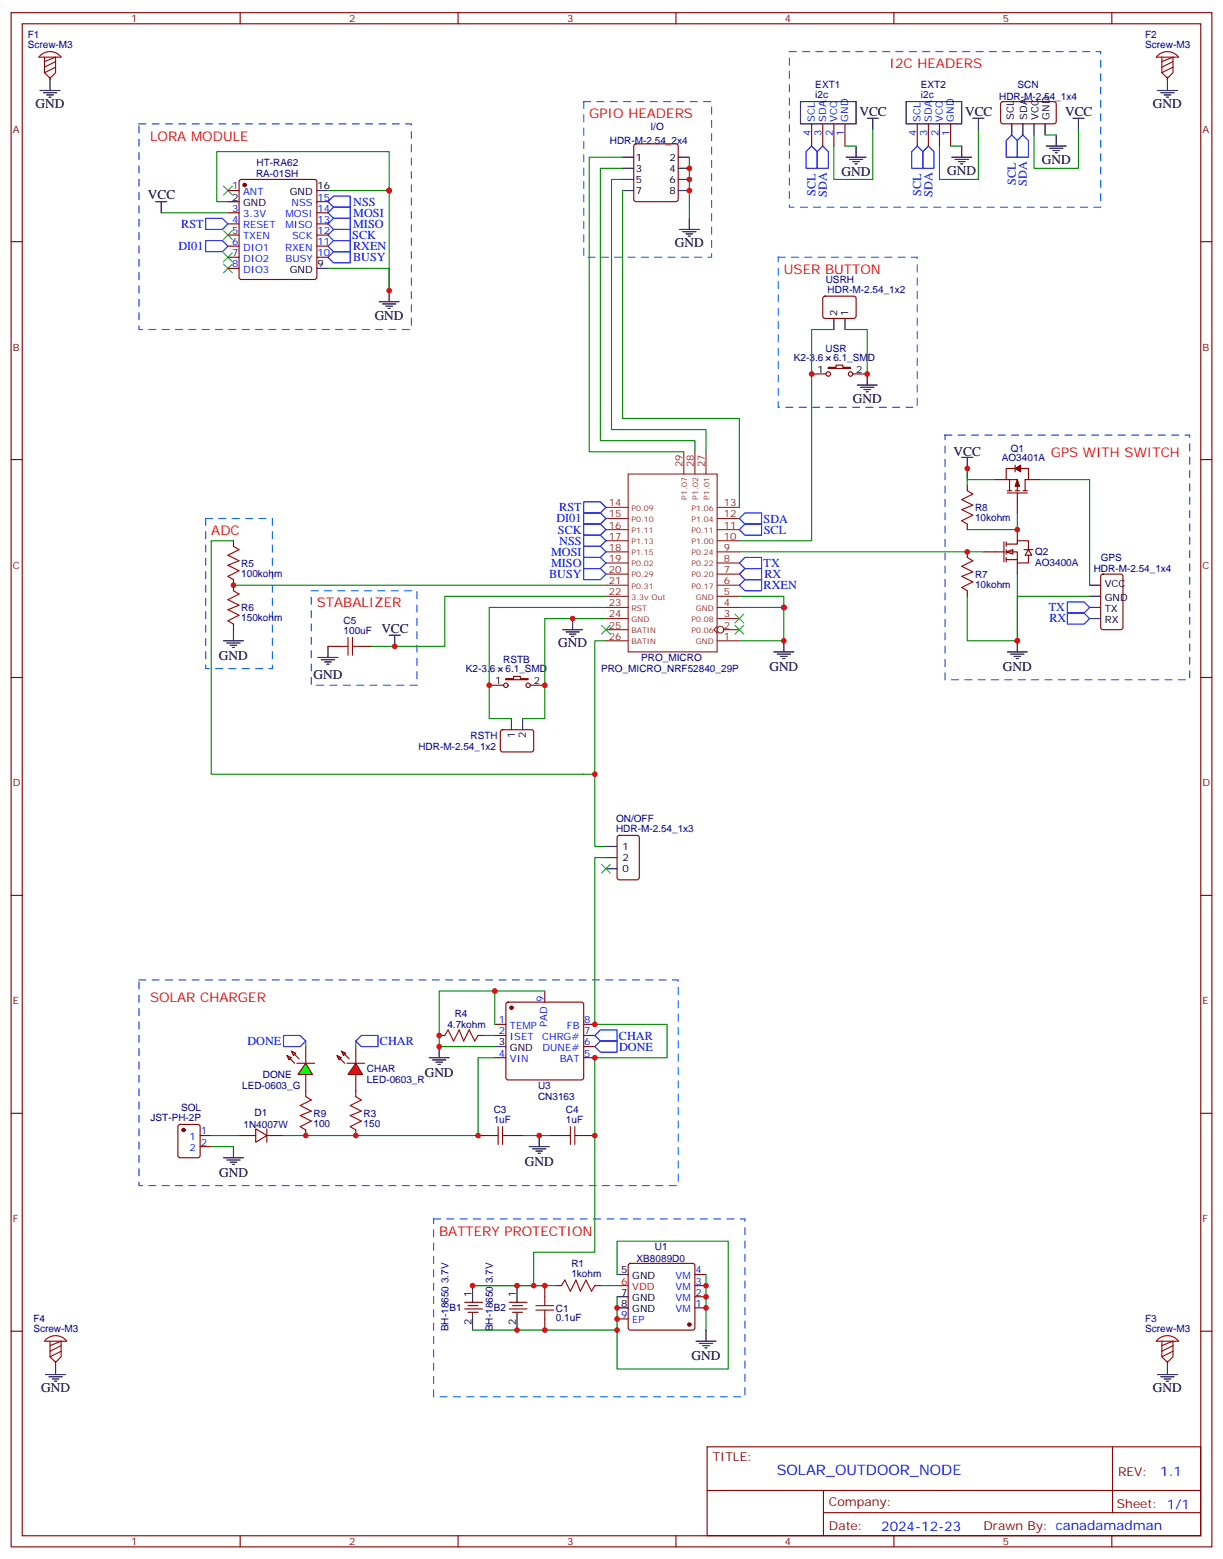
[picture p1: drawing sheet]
<svg xmlns="http://www.w3.org/2000/svg" width="388mm" height="495mm" viewBox="0 0 388 495" stroke-linecap="round" stroke-linejoin="round" font-family="sans-serif">
<g fill="none" stroke="#870000" stroke-width=".35">
<path d="M3.5 4h381v486.9h-381zM7.1 7.5h373.9v479.8h-373.9zM76.2 4v3.5M145.3 4v3.5M214.5 4v3.5M283.6 4v3.5M352.8 4v3.5M15.9 24.5v.7M317.7 32.5l.5-.3 16.5 .1 .4 .6v6l-.7 .4-16.5-.1-.4-.6v-5.7zM370.4 24.5v.7M76.1 57.1l.5-.2h23.2l.5 .2 .2 .5v30.4l-.2 .5-.5 .2h-23.2l-.5-.2-.3-.5v-30.4zM3.5 76.7h3.6"/>
<path d="M72.3 60.5h3.5M72.3 67.5h3.5M72.3 71h3.5M72.3 74.6h3.5M72.3 78.1h3.5M100.5 67.5h3.6M100.5 71h3.6M100.5 74.6h3.6M100.5 78.1h3.6M100.5 64h3.6M381 76.7h3.5M72.3 81.6h3.5"/>
<path d="M72.3 85.2h3.5M100.5 81.6h3.6M3.5 145.8h3.6M381 145.8h3.5M349.5 182.4l.5-.2h5.6l.7 .4v16.5l-.5 .7h-5.8l-.7-.4-.1-16.5zM3.5 215h3.6M155.2 217.5h4.6M160.5 215.3h2.5v-.7h2.1v.7h2.5v.4h-7.1zM168.3 217.5h4.6M381 215h3.5M159 231.8l.5-.2h9.4l.4 .7v5.9l-.7 .4h-9.4l-.5-.7v-5.6zM3.5 284.1h3.6"/>
<path d="M381 284.1h3.5M160.7 318.2l.5-.2h23.3l.5 .2 .2 .5v23.3l-.2 .5-.5 .2h-23.3l-.5-.2-.2-.5v-23.3zM172.9 314.5v3.5M97 332.1v5.3M157 325h3.5M157 328.6h3.5M157 335.6h3.5M185.2 325h3.5M185.2 328.6h3.5M185.2 335.6h3.5M185.2 332.1h3.5M3.5 353.3h3.6"/>
<path d="M97 340.9v5.3M381 353.3h3.5M147.5 415.4h5.6M147.5 413.2h5.6M148.5 416.4h3.2M148.5 414.3h3.2M161.6 415.4h5.6M161.6 413.2h5.6M162.6 416.4h3.2M162.6 414.3h3.2M195.8 418.5h3.5M199.6 401.1l.4-.2h19.8l.5 .2 .2 .5v19.8l-.2 .5-.5 .2h-19.8l-.5-.3-.2-.4v-19.8z"/>
<path d="M220.5 415h3.5M220.5 411.5h3.5M220.5 408h3.5M220.5 404.4h3.5M3.5 422.4h3.6M17.6 431.9v.7M370.4 431.9v.7M381 422.4h3.5M224.4 459.1h156.6v28.2h-156.6zM353 459.1v20.9M224.4 473h156.5M261.3 473v14.1"/>
<path d="M76.2 487.3v3.6M145.3 487.3v3.6M214.5 487.3v3.6M261.3 480h119.6M283.6 487.3v3.6M352.8 487.3v3.6"/>
<circle cx="160.5" cy="217.5" r=".71"/>
<circle cx="167.6" cy="217.5" r=".71"/>
</g>
<g fill="none" stroke="#8c2424" stroke-width=".35">
<path d="M199.3 150.4h28.2v56.5h-28.2zM217 143.4v7M220.5 143.4v7M224 143.4v7M192.3 175.1h7M192.3 171.6h7M192.3 168.1h7M192.3 178.6h7M192.3 161h7M192.3 164.5h7M227.5 175.1h7.1M227.5 171.6h7.1"/>
<path d="M227.5 168.1h7.1M227.5 178.6h7.1M227.5 161h7.1M227.5 164.5h7.1M192.3 199.8h7M192.3 196.3h7M192.3 192.8h7M192.3 189.2h7M192.3 185.7h7M192.3 182.2h7M227.5 198.8l-1 1 1 1.1M227.5 196.3h7.1"/>
<path d="M227.5 192.8h7.1M227.5 189.2h7.1M227.5 185.7h7.1M227.5 182.2h7.1M229.7 199.8h4.9M192.3 203.3h7M227.5 203.3h7.1"/>
<circle cx="228.6" cy="199.8" r="1.06"/>
</g>
<g fill="none" stroke="#00f" stroke-width=".35">
<path d="M65.3 76.3h5.3l1.7 1.8-1.7 1.8h-5.3zM65.3 69.3h5.3l1.7 1.7-1.7 1.8h-5.3zM104.1 64l1.7-1.8h5.3v3.6h-5.3zM104.1 67.5l1.7-1.7h5.3v3.5h-5.3zM104.1 71l1.7-1.7h5.3v3.5h-5.3zM105.8 72.8h5.3v3.5h-5.3l-1.7-1.7zM105.8 76.3h5.3v3.6h-5.3l-1.7-1.8zM105.8 79.9h5.3v3.5h-5.3l-1.7-1.8zM185.2 159.2h5.3l1.8 1.8-1.8 1.8h-5.3zM185.2 162.8h5.3l1.8 1.7-1.8 1.8h-5.3zM185.2 166.3h5.3l1.8 1.8-1.8 1.7h-5.3zM185.2 169.8h5.3l1.8 1.8-1.8 1.8h-5.3z"/>
<path d="M185.2 173.4h5.3l1.8 1.7-1.8 1.8h-5.3zM185.2 176.9h5.3l1.8 1.7-1.8 1.8h-5.3zM185.2 180.4h5.3l1.8 1.8-1.8 1.7h-5.3zM234.6 185.7l1.8-1.8h5.3v3.6h-5.3z"/>
</g>
<g fill="none" stroke="#3c3" stroke-width=".35">
<path d="M70.9 59.1l2.8 2.8M73.7 59.1l-2.8 2.8M70.9 73.2l2.8 2.8M73.7 73.2l-2.8 2.8M70.9 83.7l2.8 2.9M70.9 80.2l2.8 2.8M73.7 83.7l-2.8 2.9M73.7 80.2l-2.8 2.8M190.9 198.4l2.8 2.8M193.7 198.4l-2.8 2.8M233.2 194.9l2.8 2.8M233.2 198.4l2.8 2.8"/>
<path d="M236 194.9l-2.8 2.8M236 198.4l-2.8 2.8"/>
</g>
<g fill="none" stroke="#000" stroke-width=".35">
<path d="M321 39.3v3.5M324.6 39.3v3.5M328.1 39.3v3.5M331.6 39.3v3.5M268.5 49.9h6.3M269.5 50.6h4.3M270.6 51.3h2.1M271.3 52h.7M271.6 46.4v3.5M72.3 64h3.5M100.5 60.5h3.6M100.5 85.2h3.6"/>
<path d="M345.7 185.7h3.5M345.7 189.2h3.5M345.7 192.8h3.5M345.7 196.3h3.5M245.5 206.9h6.4M246.6 207.6h4.2M247.6 208.3h2.2M248.4 209h.7M248.7 203.3v3.6M162.3 228v3.6M165.8 228v3.6M157 332.1h3.5"/>
<path d="M149.9 408v5.2M149.9 416.8v5.3M164 408v5.2M164 416.8v5.3M195.8 404.4h3.5M195.8 411.5h3.5M195.8 415h3.5"/>
</g>
<g fill="#870000" stroke="#870000" stroke-width=".35">
<circle cx="77.6" cy="58.7" r=".53"/>
<circle cx="218.7" cy="420.3" r=".53"/>
<circle cx="162.3" cy="319.8" r=".53"/>
</g>
<g fill="none" stroke="#a10000" stroke-width=".35">
<path d="M12.8 17.7a4.4 4.4 0 0 1 6.6 .4h-7.1zM14.1 18.1v5l1.8 1.7 1.7-1.7v-5l-3.5 1.4M17.6 19.5l-3.5 1.8M367.3 17.7a4.4 4.4 0 0 1 6.6 .4h-7zM368.7 18.1v5l1.7 1.7 1.8-1.7v-5l-3.5 1.4M372.2 19.5l-3.5 1.8M17.6 21.3l-3.5 1.8M372.2 21.3l-3.5 1.8M14.5 425.1a4.4 4.4 0 0 1 6.7 .5h-7.1zM15.9 425.6v4.9l1.7 1.8 1.8-1.8v-4.9l-3.5 1.4M19.4 428.8l-3.5 1.7M19.4 427l-3.5 1.8"/>
<path d="M367.3 425.1a4.4 4.4 0 0 1 6.6 .5h-7zM368.7 425.6v4.9l1.7 1.8 1.8-1.8v-4.9l-3.5 1.4M372.2 428.8l-3.5 1.7M372.2 427l-3.5 1.8"/>
</g>
<path d="M195.8 408h3.5" fill="none" stroke="#f00" stroke-width=".35"/>
<path d="M224 404.4v17.7" fill="none" stroke="#008700" stroke-width=".35"/>
<g fill="#0f0" stroke="#870000" stroke-width=".35">
<path d="M92.4 333.5l1.4 .7-.7 .7z"/>
<path d="M91 334.9l1.4 .7-.7 .7z"/>
</g>
<g fill="#870000" stroke="#870000" stroke-width=".35">
<path d="M93.5 334.6l1.4 1.4z"/>
<path d="M92.1 336l1.4 1.4z"/>
</g>
<path d="M94.2 337.4h5.6z" fill="#f00" stroke="#870000" stroke-width=".35"/>
<path d="M97 337.4l2.1 3.5h-4.6z" fill="#0f0" stroke="#870000" stroke-width=".35"/>
<g fill="#f00" stroke="#870000" stroke-width=".35">
<path d="M112.9 337.4l2.1 3.5h-4.6z"/>
<path d="M110.1 337.4h5.6z"/>
</g>
<g fill="#870000" stroke="#870000" stroke-width=".35">
<path d="M107.9 336l1.5 1.4z"/>
<path d="M109.4 334.6l1.4 1.4z"/>
</g>
<g fill="#f00" stroke="#870000" stroke-width=".35">
<path d="M106.9 334.9l1.4 .7-.7 .7z"/>
<path d="M108.3 333.5l1.4 .7-.7 .7z"/>
</g>
<g fill="none" stroke="#870000" stroke-width=".35">
<path d="M257.5 39.3v7.1M261.1 39.3v7.1M264.6 39.3v7.1M268.1 39.3v7.1M291 39.3v7.1M294.6 39.3v7.1M298.1 39.3v7.1M301.6 39.3v7.1M315.7 152.2h3.6M319.3 152.2h3.5v3.5M319.6 156.4h6.4M319.6 155.7h1.4"/>
<path d="M320.3 152.2v3.5M322.1 148.7h-2.8v3.5M322.1 147.6v2.1M322.1 155.7h1.4M322.8 156.4v6.4M323.8 148.7h2.5v3.5h-1v3.5M324.6 155.7h1.4M326.3 152.2h3.5M112.9 332.1v5.3M56.7 357l.4-.2h5.7l.6 .4 .1 9.5-.5 .6-5.9 .1-.6-.5-.1-9.4zM112.9 340.9v5.3M63.5 360.3h3.5"/>
<path d="M63.5 363.9h3.5"/>
</g>
<g fill="none" stroke="#000" stroke-width=".35">
<path d="M254 32.2h17.6v7.1h-17.6zM287.5 32.2h17.7v7.1h-17.7zM49.4 64h3.5M51.2 64v3.5M215.5 72.8h6.4M216.6 73.5h4.2M217.7 74.2h2.1M218.4 74.9h.7M218.7 69.3v3.5M120.3 95.7h6.3M121.4 96.4h4.2M122.4 97.2h2.1"/>
<path d="M123.1 97.9h.7M123.5 92.2v3.5M305.2 145.1h3.5M306.9 145.1v3.6M74.1 199.8v3.5M70.9 203.3h6.4M72 204h4.2M73 204.8h2.1M73.7 205.5h.7M100.9 208.6h6.3M102 209.3h4.2M103 210h2.1"/>
<path d="M103.7 210.7h.7M104.1 205.1v3.5M123.5 201.6h3.5M125.2 201.6v3.5M319.6 206.9h6.4M320.7 207.6h4.2M321.7 208.3h2.1M322.4 209h.7M322.8 203.3v3.6M136.2 335.6h6.3M137.2 336.3h4.3M138.3 337h2.1"/>
<path d="M139 337.7h.7M139.3 332.1v3.5M70.9 367.4h6.4M72 368.1h4.2M73 368.8h2.1M73.7 369.5h.7M74.1 363.9v3.5M167.9 363.9h6.4M169 364.6h4.2M170 365.3h2.2M170.7 366h.7M171.1 360.3v3.6"/>
<path d="M220.8 425.6h6.4M221.9 426.3h4.2M223 427h2.1M223.7 427.7h.7M224 422.1v3.5"/>
</g>
<g fill="#870000" stroke="#870000" stroke-width=".35">
<path d="M322.8 152.2l.7 2.1h-1.4z"/>
<path d="M322.1 148.7l1.7-1.1v2.1z"/>
<circle cx="58.2" cy="358.6" r=".53"/>
</g>
<g fill="none" stroke="#008700" stroke-width=".35">
<path d="M51.2 67.5h21.1M72.3 64h-3.5v-15.9h54.7v44.1v-7h-19.4M104.1 60.5h19.4M315.7 152.2h-8.8v-3.5v5.3M329.8 152.2h15.9v33.5M74.1 171.6h-7.1v74.1h118.2M234.6 175.1h77.6M322.8 162.8v5.3h-15.9M74.1 185.7h118.2M192.3 196.3h-19.4v31.7h-7.1M192.3 192.8h-37.1v35.2h7.1M234.6 189.2h14.1v14.1h-14.1"/>
<path d="M234.6 192.8h14.1M322.8 182.2v21.1h-15.9v-14.1M345.7 189.2h-22.9v14.1M157 314.5h-17.7v17.6M153.5 328.6h3.5M67 363.9h7.1M149.9 408h26.5M190.5 408h5.3M195.8 418.5v3.6h-45.9"/>
</g>
<path d="M44.1 39.3h86.4v65.3h-86.4zM185.2 32.2h40.6v49.4h-40.6zM299.9 138.1h77.6v77.6h-77.6zM65.3 164.5h21.1v47.7h-21.1zM98.8 187.5h33.5v30h-33.5zM44.1 310.9h171.1v65.3h-171.1zM137.6 386.8h98.8v56.4h-98.8z" fill="none" stroke="#06f" stroke-width=".35" stroke-dasharray="2.1 2.1"/>
<g fill="#fff" stroke="#870000" stroke-width=".35">
<path d="M319.3 175.1l2.1-.7v1.4z"/>
<path d="M326.3 174.4l1.1 1.8h-2.1z"/>
</g>
<g fill="none" stroke="#870000" stroke-width=".35">
<path d="M201.3 45.9l.5-.3h12.7l.5 .3 .2 .5v16.9l-.2 .5-.5 .2h-12.7l-.5-.2-.2-.5v-16.9zM261.3 94.2l.5-.2h9.4l.4 .7v5.9l-.7 .4h-9.4l-.4-.7v-5.6zM257.5 118.7h4.6M262.8 116.6h2.5v-.7h2.1v.7h2.5v.3h-7.1zM270.6 118.7h4.6M306.9 154v1.7M74.1 171.6v1.8M306.9 166.3v1.8M306.9 175.1v1.8M312.2 175.1h6.4M318.6 171.9v6.4M319.3 172.6h3.5v-1h3.5v2.8"/>
<path d="M319.3 175.1h3.5v3.5h3.5v-2.4M319.3 177.6h3.5M319.3 171.9v1.5M319.3 174.4v1.4M319.3 176.9v1.4M322.8 168.1v3.5M322.8 178.6v3.6M324.9 174.4h2.8M74.1 183.9v3.6M74.1 198v1.8M306.9 187.5v1.7M104.1 205.1h3.5"/>
<path d="M114.7 205.1h3.5M196 265.3l.5-.2h5.6l.7 .4v13l-.4 .6-5.9 .1-.7-.5v-12.9zM139.3 328.6h1.8M151.7 328.6h1.8M81.1 358.2l3.6 2.1-3.6 2.1zM84.7 358.2v4.2M97 346.2v1.8M97 358.6v1.7M112.9 346.2v1.8M112.9 358.6v1.7M75.8 360.3h5.3M84.7 360.3h5.3"/>
<path d="M151.7 360.3h3.5M162.3 360.3h3.5M174.6 360.3h3.6M185.2 360.3h3.5M172.9 408v3.5M172.9 418.5v3.6M176.4 408h1.8M188.7 408h1.8"/>
<circle cx="262.8" cy="118.7" r=".71"/>
<circle cx="269.9" cy="118.7" r=".71"/>
</g>
<g fill="none" stroke="#008700" stroke-width=".35">
<path d="M197.6 49.9h-10.6v93.5h30M197.6 53.4h-7.1v86.4h30v3.6M197.6 56.9h-3.6v79.4h30v7.1M218.7 49.9v19.4M268.1 46.4h3.5M276.9 41.1v15.8h-12.3v-10.5M301.6 46.4h3.6M310.4 41.1v15.8h-12.3v-10.5M331.6 42.8h3.5M342.2 41.1v12.3h-14.1v-10.6M197.6 60.5v72.3h37v28.2M264.6 104.6h-7.1v67h-22.9"/>
<path d="M268.1 104.6h7.1v14.1M192.3 189.2h-51.2v15.9h-22.9M192.3 203.3h-3.6v65.3h3.6M185.2 245.7h3.5M192.3 272.1h-3.6v52.9h23v10.6h-23v61.8h-19.4v10.6M172.9 314.5h-15.9v10.5M97 330.3v1.8M112.9 330.3v1.8M139.3 332.1h17.7M157 335.6h-5.3v24.7h-61.7M67 360.3h8.8M165.8 360.3h8.8"/>
<path d="M195.8 411.5v7M195.8 404.4v-10.6h35.3v40.6h-35.3v-12.3"/>
</g>
<g fill="none" stroke="#a10000" stroke-width=".35">
<path d="M306.9 155.7l1.8 1.1-3.5 1.7 3.5 1.8-3.5 1.4 3.5 1.8-3.5 1.7 1.7 1.1M74.1 173.4l1.7 1-3.5 1.8 3.5 1.7-3.5 1.5 3.5 1.7-3.5 1.8 1.8 1M306.9 176.9l1.8 1-3.5 1.8 3.5 1.8-3.5 1.4 3.5 1.7-3.5 1.8 1.7 1.1M74.1 187.5l1.7 1-3.5 1.8 3.5 1.8-3.5 1.4 3.5 1.7-3.5 1.8 1.8 1M107.6 205.1h2.8M110.4 202.3v5.6M111.8 205.1h2.9M111.8 202.3v5.6M141.1 328.6l1.1-1.8 1.7 3.5 1.8-3.5 1.4 3.5 1.8-3.5 1.7 3.5 1.1-1.7M97 348l1.8 1-3.6 1.8 3.6 1.8-3.6 1.4 3.6 1.7-3.6 1.8 1.8 1.1M112.9 348l1.8 1-3.6 1.8 3.6 1.8-3.6 1.4 3.6 1.7-3.6 1.8 1.8 1.1M158 357.5v5.6"/>
<path d="M159.5 357.5v5.6M181 357.5v5.6M182.4 357.5v5.6M155.2 360.3h2.8M159.5 360.3h2.8M178.2 360.3h2.8M182.4 360.3h2.8M170 415.7h5.7M170 414.3h5.7M172.9 411.5v2.8M172.9 415.7v2.8M178.2 408l1-1.8 1.8 3.5 1.7-3.5 1.4 3.5 1.8-3.5 1.8 3.5 1-1.7"/>
</g>
<g fill="none" stroke="#000" stroke-width=".35">
<path d="M12.7 28.7h6.3M13.8 29.4h4.2M14.8 30.1h2.1M15.5 30.8h.7M15.9 25.2v3.5M275.2 37.5h3.5M276.9 37.5v3.6M308.7 37.5h3.5M310.4 37.5v3.6M340.4 37.5h3.6M342.2 37.5v3.6M367.2 28.7h6.4"/>
<path d="M368.3 29.4h4.2M369.4 30.1h2.1M370.1 30.8h.7M370.4 25.2v3.5M197.6 49.9h3.5M197.6 53.4h3.5M197.6 56.9h3.5M215.2 49.9h3.5M215.2 53.4h3.5M215.2 56.9h3.5M302 49.9h6.3M303 50.6h4.3"/>
<path d="M304.1 51.3h2.1M304.8 52h.7M305.2 46.4v3.5M332 46.4h6.3M333 47.1h4.3M334.1 47.8h2.1M334.8 48.5h.7M335.1 42.8v3.6M197.6 60.5h3.5M215.2 60.5h3.5M264.6 101v3.6M268.1 101v3.6"/>
<path d="M275.2 118.7v3.5M272 122.2h6.3M273 122.9h4.3M274.1 123.6h2.1M274.8 124.3h.7M178.5 199.8h6.4M181.7 196.3v3.5M179.6 200.5h4.2M180.6 201.2h2.1M181.3 201.9h.7M192.3 275.7h3.5M192.3 268.6h3.5"/>
<path d="M192.3 272.1h3.5M14.5 436.2h6.3M15.5 436.9h4.3M16.6 437.6h2.1M17.3 438.3h.7M17.6 432.6v3.6M367.2 436.2h6.4M368.3 436.9h4.2M369.4 437.6h2.1M370.1 438.3h.7M370.4 432.6v3.6"/>
</g>
<g fill="none" stroke="#00f" stroke-width=".35">
<path d="M255.8 48.1l1.7-1.7 1.8 1.7v5.3h-3.5zM259.3 48.1l1.8-1.7 1.7 1.7v5.3h-3.5zM291 46.4l1.8 1.7v5.3h-3.5v-5.3zM294.6 46.4l1.7 1.7v5.3h-3.5v-5.3zM319.3 44.6l1.7-1.8 1.8 1.8v5.3h-3.5zM322.8 44.6l1.8-1.8 1.7 1.8v5.3h-3.5zM234.6 178.6l1.8-1.7h5.3v3.5h-5.3zM234.6 164.5l1.8-1.7h5.3v3.5h-5.3zM236.4 166.3h5.3v3.5h-5.3l-1.8-1.7zM234.6 182.2l1.8-1.8h5.3v3.5h-5.3zM338.7 191h5.3l1.7 1.8-1.7 1.7h-5.3zM338.7 194.5h5.3l1.7 1.8-1.7 1.7h-5.3z"/>
<path d="M90 328.6h5.2l1.8 1.7-1.8 1.8h-5.2zM112.9 330.3l1.8-1.7h5.2v3.5h-5.2zM188.7 328.6l1.8-1.8h5.3v3.5h-5.3zM188.7 332.1l1.8-1.8h5.3v3.6h-5.3z"/>
</g>
<path d="M250.5 16.4h98.7v49.4h-98.7zM246.9 81.6h44.1v47.7h-44.1z" fill="none" stroke="#06f" stroke-width=".35" stroke-dasharray="2.1 2.1"/>
<path d="M190.9 274.2l2.8 2.9M193.7 274.2l-2.8 2.9" fill="none" stroke="#3c3" stroke-width=".35"/>
<g fill="#c00">
<circle cx="224" cy="408" r=".88"/>
<circle cx="224" cy="411.5" r=".88"/>
<circle cx="224" cy="415" r=".88"/>
<circle cx="155.2" cy="217.5" r=".88"/>
<circle cx="172.9" cy="217.5" r=".88"/>
<circle cx="123.5" cy="60.5" r=".88"/>
<circle cx="123.5" cy="92.2" r=".88"/>
<circle cx="248.7" cy="203.3" r=".88"/>
<circle cx="248.7" cy="192.8" r=".88"/>
<circle cx="306.9" cy="148.7" r=".88"/>
<circle cx="322.8" cy="203.3" r=".88"/>
<circle cx="74.1" cy="185.7" r=".88"/>
<circle cx="306.9" cy="175.1" r=".88"/>
<circle cx="172.9" cy="408" r=".88"/>
<circle cx="164" cy="422.1" r=".88"/>
<circle cx="164" cy="408" r=".88"/>
<circle cx="149.9" cy="408" r=".88"/>
<circle cx="188.7" cy="245.7" r=".88"/>
<circle cx="188.7" cy="325" r=".88"/>
<circle cx="188.7" cy="335.6" r=".88"/>
<circle cx="169.3" cy="408" r=".88"/>
<circle cx="188.7" cy="360.3" r=".88"/>
<circle cx="125.2" cy="205.1" r=".88"/>
<circle cx="322.8" cy="168.1" r=".88"/>
<circle cx="275.2" cy="118.7" r=".88"/>
<circle cx="218.7" cy="53.4" r=".88"/>
<circle cx="218.7" cy="56.9" r=".88"/>
<circle cx="218.7" cy="60.5" r=".88"/>
<circle cx="171.1" cy="360.3" r=".88"/>
<circle cx="97" cy="360.3" r=".88"/>
<circle cx="151.7" cy="360.3" r=".88"/>
<circle cx="157" cy="314.5" r=".88"/>
<circle cx="181.7" cy="196.3" r=".88"/>
<circle cx="112.9" cy="360.3" r=".88"/>
<circle cx="139.3" cy="332.1" r=".88"/>
<circle cx="139.3" cy="328.6" r=".88"/>
<circle cx="257.5" cy="118.7" r=".88"/>
<circle cx="195.8" cy="415" r=".88"/>
<circle cx="195.8" cy="418.5" r=".88"/>
<circle cx="172.9" cy="422.1" r=".88"/>
<circle cx="195.8" cy="422.1" r=".88"/>
</g>
<text font-size="4.6" fill="#00f" x="246.5" y="468.1">SOLAR_OUTDOOR_NODE</text>
<g font-size="4.2" fill="#f00">
<text x="282.2" y="21.7">I2C HEADERS</text>
<text x="187" y="37.5">GPIO HEADERS</text>
<text x="47.6" y="44.6">LORA MODULE</text>
<text x="248.7" y="86.9">USER BUTTON</text>
<text x="333.4" y="145.1">GPS WITH SWITCH</text>
<text x="67" y="169.8">ADC</text>
<text x="100.5" y="192.8">STABALIZER</text>
<text x="47.6" y="318">SOLAR CHARGER</text>
<text x="139.3" y="392.1">BATTERY PROTECTION</text>
</g>
<g font-size="4.2">
<text x="11.3" y="34.4">GND</text>
<text x="365.8" y="34.4">GND</text>
<text x="272.7" y="36.8">VCC</text>
<text x="306.2" y="36.8">VCC</text>
<text x="338" y="36.8">VCC</text>
<text x="330.6" y="52">GND</text>
<text x="267.1" y="56">GND</text>
<text x="300.6" y="55.5">GND</text>
<text x="46.9" y="63.3">VCC</text>
<text x="214.1" y="78.5">GND</text>
<text x="118.9" y="101.4">GND</text>
<text x="270.6" y="127.8">GND</text>
<text x="302.6" y="144.8">VCC</text>
<text x="121" y="200.9">VCC</text>
<text x="69.4" y="209.5">GND</text>
<text x="177.1" y="205.5">GND</text>
<text x="99.5" y="215.4">GND</text>
<text x="244.1" y="213">GND</text>
<text x="318.2" y="213">GND</text>
<text x="134.8" y="341.7">GND</text>
<text x="166.5" y="369.9">GND</text>
<text x="69.5" y="373.5">GND</text>
<text x="219.4" y="431.6">GND</text>
<text x="13.1" y="441.8">GND</text>
<text x="365.8" y="441.8">GND</text>
</g>
<g font-size="4.2" fill="#00f">
<text x="368.2" y="468.4">1.1</text>
<text x="279.6" y="485.7">2024-12-23</text>
</g>
<g font-size="3.9" fill="#00f">
<text x="322.3" y="58.6" transform="rotate(-90 322.3 58.6)">SCL</text>
<text x="325.8" y="59" transform="rotate(-90 325.8 59)">SDA</text>
<text x="112.1" y="65.3">NSS</text>
<text x="258.8" y="62.2" transform="rotate(-90 258.8 62.2)">SCL</text>
<text x="262.3" y="62.5" transform="rotate(-90 262.3 62.5)">SDA</text>
<text x="292.3" y="62.2" transform="rotate(-90 292.3 62.2)">SCL</text>
<text x="295.8" y="62.5" transform="rotate(-90 295.8 62.5)">SDA</text>
<text x="112.1" y="68.8">MOSI</text>
<text x="57.5" y="72.3">RST</text>
<text x="111.8" y="75.9">SCK</text>
<text x="112" y="72.4">MISO</text>
<text x="56.6" y="79.3">DI01</text>
<text x="112" y="82.9">BUSY</text>
<text x="112" y="79.4">RXEN</text>
<text x="176.5" y="165.8">DI01</text>
<text x="177.4" y="162.2">RST</text>
<text x="242.3" y="165.8">SDA</text>
<text x="177" y="169.3">SCK</text>
<text x="177.4" y="172.8">NSS</text>
<text x="242.4" y="169.4">SCL</text>
<text x="174.8" y="176.4">MOSI</text>
<text x="174.8" y="179.9">MISO</text>
<text x="174.2" y="183.4">BUSY</text>
<text x="242.3" y="180">TX</text>
<text x="242.6" y="183.5">RX</text>
<text x="242.3" y="187">RXEN</text>
<text x="332.8" y="194">TX</text>
<text x="333" y="197.4">RX</text>
<text x="196.4" y="329.9">CHAR</text>
<text x="78.5" y="331.6">DONE</text>
<text x="120.5" y="331.7">CHAR</text>
<text x="196.4" y="333.5">DONE</text>
</g>
<g font-size="3.9" fill="#800">
<text x="226.1" y="463.7">TITLE:</text>
<text x="354.8" y="468.4">REV:</text>
<text x="263" y="477.9">Company:</text>
<text x="354.4" y="478.5">Sheet: 1/1</text>
<text x="263" y="485.6">Date:</text>
<text x="312.1" y="485.7">Drawn By: canadamadman</text>
</g>
<g font-size="3.2" fill="#800">
<text x="41.6" y="7">1</text>
<text x="110.8" y="7">2</text>
<text x="179.9" y="7">3</text>
<text x="249.1" y="7">4</text>
<text x="318.2" y="7">5</text>
<text x="4.1" y="42.1">A</text>
<text x="381.5" y="42.1">A</text>
<text x="4.1" y="111.3">B</text>
<text x="381.5" y="111.3">B</text>
<text x="4.1" y="180.4">C</text>
<text x="381.5" y="180.4">C</text>
<text x="4.1" y="249.6">D</text>
<text x="381.5" y="249.6">D</text>
<text x="4.1" y="318.7">E</text>
<text x="381.5" y="318.7">E</text>
<text x="4.1" y="387.8">F</text>
<text x="381.5" y="387.8">F</text>
<text x="41.6" y="490.3">1</text>
<text x="110.8" y="490.3">2</text>
<text x="179.9" y="490.3">3</text>
<text x="249.1" y="490.3">4</text>
<text x="318.2" y="490.3">5</text>
</g>
<g font-size="3.2" fill="#000080">
<text x="8.8" y="15.3">Screw-M3</text>
<text x="8.8" y="12.1">F1</text>
<text x="363.4" y="15.3">Screw-M3</text>
<text x="363.4" y="12.1">F2</text>
<text x="258.7" y="28">EXT1</text>
<text x="292.2" y="28">EXT2</text>
<text x="322.8" y="28">SCN</text>
<text x="258.7" y="31.2">i2c</text>
<text x="292.2" y="31.2">i2c</text>
<text x="317" y="31.7">HDR-M-2.54_1x4</text>
<text x="206.4" y="41.4">I/O</text>
<text x="193.5" y="45.7">HDR-M-2.54_2x4</text>
<text x="81.4" y="52.8">HT-RA62</text>
<text x="81.2" y="56.3">RA-01SH</text>
<text x="262" y="89.7">USRH</text>
<text x="262.6" y="92.9">HDR-M-2.54_1x2</text>
<text x="262" y="111.6">USR</text>
<text x="251.9" y="114.5">K2-3.6</text>
<text x="264.4" y="114.5">6.1_SMD</text>
<text x="320.7" y="143.3">Q1</text>
<text x="317.9" y="146.3">AO3401A</text>
<text x="309.4" y="165.3">10kohm</text>
<text x="309.4" y="162.1">R8</text>
<text x="76.6" y="179.8">R5</text>
<text x="328.4" y="179.5">AO3400A</text>
<text x="328.4" y="176.3">Q2</text>
<text x="349.3" y="178">GPS</text>
<text x="76.6" y="183">100kohm</text>
<text x="309.4" y="183.3">R7</text>
<text x="347" y="181.5">HDR-M-2.54_1x4</text>
<text x="309.4" y="186.5">10kohm</text>
<text x="76.6" y="197.1">150kohm</text>
<text x="76.6" y="193.9">R6</text>
<text x="109" y="201.2">100uF</text>
<text x="109" y="198.1">C5</text>
<text x="203.5" y="209.8">PRO_MICRO</text>
<text x="147.8" y="213.3">K2-3.6</text>
<text x="159.6" y="210.4">RSTB</text>
<text x="160.4" y="213.3">6.1_SMD</text>
<text x="190.7" y="213.2">PRO_MICRO_NRF52840_29P</text>
<text x="132.7" y="238">HDR-M-2.54_1x2</text>
<text x="149.3" y="234.5">RSTH</text>
<text x="195.5" y="260.8">ON/OFF</text>
<text x="195.5" y="264">HDR-M-2.54_1x3</text>
<text x="144.3" y="322.6">R4</text>
<text x="141.9" y="326.2">4.7kohm</text>
<text x="116.4" y="340.3">CHAR</text>
<text x="76.8" y="345.6">LED-0603_G</text>
<text x="83.4" y="342.1">DONE</text>
<text x="116.4" y="343.5">LED-0603_R</text>
<text x="170.7" y="345.7">U3</text>
<text x="57.5" y="352.4">SOL</text>
<text x="80.8" y="354">D1</text>
<text x="156.6" y="353.3">C3</text>
<text x="170.7" y="349">CN3163</text>
<text x="179.6" y="353.3">C4</text>
<text x="47.8" y="355.6">JST-PH-2P</text>
<text x="77.3" y="357.9">1N4007W</text>
<text x="99.5" y="357.6">100</text>
<text x="99.5" y="354.4">R9</text>
<text x="115.4" y="357.6">150</text>
<text x="115.4" y="354.4">R3</text>
<text x="156.6" y="356.4">1uF</text>
<text x="179.6" y="356.4">1uF</text>
<text x="202" y="400.3">XB8089D0</text>
<text x="207.8" y="396.6">U1</text>
<text x="181.3" y="405.1">1kohm</text>
<text x="181.3" y="402.2">R1</text>
<text x="10.6" y="419.5">F4</text>
<text x="142.6" y="416.2">B1</text>
<text x="156.7" y="416.2">B2</text>
<text x="176.4" y="419.3">0.1uF</text>
<text x="176.4" y="416.2">C1</text>
<text x="363.4" y="419.5">F3</text>
<text x="10.6" y="422.8">Screw-M3</text>
<text x="142.3" y="422.4" transform="rotate(-90 142.3 422.4)">BH-18650 3.7V</text>
<text x="156.4" y="422.4" transform="rotate(-90 156.4 422.4)">BH-18650 3.7V</text>
<text x="363.4" y="422.8">Screw-M3</text>
</g>
<g font-size="3.2" fill="#00f">
<text x="258.6" y="38.6" transform="rotate(-90 258.6 38.6)">SCL</text>
<text x="262.1" y="38.6" transform="rotate(-90 262.1 38.6)">SDA</text>
<text x="265.6" y="38.6" transform="rotate(-90 265.6 38.6)">VCC</text>
<text x="269.2" y="38.6" transform="rotate(-90 269.2 38.6)">GND</text>
<text x="292.1" y="38.6" transform="rotate(-90 292.1 38.6)">SCL</text>
<text x="295.6" y="38.6" transform="rotate(-90 295.6 38.6)">SDA</text>
<text x="299.2" y="38.6" transform="rotate(-90 299.2 38.6)">VCC</text>
<text x="302.7" y="38.6" transform="rotate(-90 302.7 38.6)">GND</text>
<text x="257.2" y="43.1" transform="rotate(-90 257.2 43.1)">4</text>
<text x="260.7" y="43.1" transform="rotate(-90 260.7 43.1)">3</text>
<text x="264.2" y="43.1" transform="rotate(-90 264.2 43.1)">2</text>
<text x="267.8" y="43.1" transform="rotate(-90 267.8 43.1)">1</text>
<text x="290.7" y="43.1" transform="rotate(-90 290.7 43.1)">4</text>
<text x="294.2" y="43.1" transform="rotate(-90 294.2 43.1)">3</text>
<text x="297.7" y="43.1" transform="rotate(-90 297.7 43.1)">2</text>
<text x="301.3" y="43.1" transform="rotate(-90 301.3 43.1)">1</text>
<text x="73.7" y="60.1">1</text>
<text x="77.2" y="61.9">ANT</text>
<text x="92.5" y="65.4">NSS</text>
<text x="100.7" y="63.6">15</text>
<text x="73.7" y="67.2">3</text>
<text x="73.7" y="70.7">4</text>
<text x="77.2" y="68.9">3.3V</text>
<text x="90.6" y="68.9">MOSI</text>
<text x="100.7" y="70.7">13</text>
<text x="100.7" y="67.2">14</text>
<text x="73.7" y="74.2">5</text>
<text x="73.7" y="77.8">6</text>
<text x="77.2" y="72.5">RESET</text>
<text x="77.2" y="76">TXEN</text>
<text x="90.6" y="72.5">MISO</text>
<text x="92.7" y="76">SCK</text>
<text x="100.7" y="77.8">11</text>
<text x="100.7" y="74.2">12</text>
<text x="73.7" y="81.3">7</text>
<text x="77.2" y="79.5">DIO1</text>
<text x="77.2" y="83">DIO2</text>
<text x="90.5" y="79.5">RXEN</text>
<text x="90.6" y="83">BUSY</text>
<text x="100.7" y="81.3">10</text>
<text x="73.7" y="84.8">8</text>
<text x="77.2" y="86.6">DIO3</text>
<text x="172.5" y="317.8" transform="rotate(-90 172.5 317.8)">9</text>
<text x="158.3" y="324.7">1</text>
<text x="158.3" y="328.2">2</text>
<text x="161.8" y="326.5">TEMP</text>
<text x="161.8" y="330">ISET</text>
<text x="172" y="330">CHRG#</text>
<text x="173.6" y="325.8" transform="rotate(-90 173.6 325.8)">PAD</text>
<text x="179.9" y="326.5">FB</text>
<text x="185.4" y="328.2">7</text>
<text x="185.4" y="324.7">8</text>
<text x="158.3" y="335.3">4</text>
<text x="172.2" y="333.5">DUNE#</text>
<text x="185.4" y="335.3">5</text>
<text x="185.4" y="331.8">6</text>
<text x="161.8" y="337">VIN</text>
<text x="177.6" y="337">BAT</text>
<text x="63.7" y="360">1</text>
<text x="60.2" y="361.7">1</text>
<text x="60.2" y="365.3">2</text>
<text x="63.7" y="363.5">2</text>
<text x="214.3" y="405.8">VM</text>
<text x="220.7" y="407.6">3</text>
<text x="220.7" y="404.1">4</text>
<text x="214.3" y="412.9">VM</text>
<text x="214.3" y="409.4">VM</text>
<text x="220.7" y="411.1">2</text>
<text x="197.1" y="418.2">9</text>
<text x="200.6" y="419.9">EP</text>
<text x="214.3" y="416.4">VM</text>
<text x="220.7" y="414.7">1</text>
</g>
<g font-size="3.2">
<text x="321.7" y="38" transform="rotate(-90 321.7 38)">SCL</text>
<text x="326" y="38" transform="rotate(-90 326 38)">SDA</text>
<text x="329.5" y="38" transform="rotate(-90 329.5 38)">VCC</text>
<text x="333" y="38" transform="rotate(-90 333 38)">GND</text>
<text x="201.8" y="50.9">1</text>
<text x="212.5" y="50.9">2</text>
<text x="201.8" y="54.5">3</text>
<text x="201.8" y="58">5</text>
<text x="212.5" y="54.5">4</text>
<text x="212.5" y="58">6</text>
<text x="73.7" y="63.6">2</text>
<text x="77.2" y="65.4">GND</text>
<text x="92" y="61.9">GND</text>
<text x="100.7" y="60.1">16</text>
<text x="201.8" y="61.5">7</text>
<text x="212.5" y="61.5">8</text>
<text x="92" y="86.6">GND</text>
<text x="100.7" y="84.8">9</text>
<text x="265.6" y="100.3" transform="rotate(-90 265.6 100.3)">2</text>
<text x="269.2" y="100.3" transform="rotate(-90 269.2 100.3)">1</text>
<text x="259.4" y="118.3">1</text>
<text x="271.6" y="118.3">2</text>
<text x="350.6" y="186.4">VCC</text>
<text x="350.6" y="190.6">GND</text>
<text x="350.6" y="194.2">TX</text>
<text x="350.6" y="197.7">RX</text>
<text x="157.1" y="217.1">1</text>
<text x="169.3" y="217.1">2</text>
<text x="163.3" y="234.3" transform="rotate(-90 163.3 234.3)">1</text>
<text x="166.9" y="234.3" transform="rotate(-90 166.9 234.3)">2</text>
<text x="197.6" y="269.7">1</text>
<text x="197.6" y="273.2">2</text>
<text x="197.6" y="276.7">0</text>
<text x="158.3" y="331.8">3</text>
<text x="161.8" y="333.5">GND</text>
<text x="197.1" y="404.1">5</text>
<text x="200.6" y="405.8">GND</text>
<text x="149.6" y="411.5" transform="rotate(-90 149.6 411.5)">1</text>
<text x="163.7" y="411.5" transform="rotate(-90 163.7 411.5)">1</text>
<text x="197.1" y="411.1">7</text>
<text x="200.6" y="412.9">GND</text>
<text x="197.1" y="414.7">8</text>
<text x="200.6" y="416.4">GND</text>
<text x="149.6" y="420.6" transform="rotate(-90 149.6 420.6)">2</text>
<text x="163.7" y="420.6" transform="rotate(-90 163.7 420.6)">2</text>
</g>
<g font-size="3.2" fill="#8d2323">
<text x="216.6" y="148.3" transform="rotate(-90 216.6 148.3)">29</text>
<text x="220.1" y="148.3" transform="rotate(-90 220.1 148.3)">28</text>
<text x="223.7" y="148.3" transform="rotate(-90 223.7 148.3)">27</text>
<text x="193.2" y="160.7">14</text>
<text x="229.7" y="160.7">13</text>
<text x="193.2" y="167.7">16</text>
<text x="193.2" y="164.2">15</text>
<text x="229.7" y="164.2">12</text>
<text x="229.7" y="167.7">11</text>
<text x="193.2" y="171.2">17</text>
<text x="229.7" y="171.2">10</text>
<text x="193.2" y="174.8">18</text>
<text x="193.2" y="178.3">19</text>
<text x="229.7" y="178.3">8</text>
<text x="229.7" y="174.8">9</text>
<text x="193.2" y="185.3">21</text>
<text x="193.2" y="181.8">20</text>
<text x="229.7" y="185.3">6</text>
<text x="229.7" y="181.8">7</text>
<text x="193.2" y="188.9">22</text>
<text x="229.7" y="188.9">5</text>
<text x="193.2" y="195.9">24</text>
<text x="193.2" y="192.4">23</text>
<text x="229.7" y="195.9">3</text>
<text x="229.7" y="192.4">4</text>
<text x="193.2" y="199.5">25</text>
<text x="193.2" y="203">26</text>
<text x="229.7" y="199.5">2</text>
<text x="229.7" y="203">1</text>
</g>
<g font-size="3.2" fill="#f00">
<text x="197.1" y="407.6">6</text>
<text x="200.6" y="409.4">VDD</text>
</g>
<g font-size="2.5" fill="#8d2323">
<text x="218" y="158.6" transform="rotate(-90 218 158.6)">P1.07</text>
<text x="221.5" y="158.6" transform="rotate(-90 221.5 158.6)">P1.02</text>
<text x="225.1" y="158.6" transform="rotate(-90 225.1 158.6)">P1.01</text>
<text x="200.4" y="162.1">P0.09</text>
<text x="200.4" y="165.6">P0.10</text>
<text x="219.4" y="165.6">P1.04</text>
<text x="219.4" y="162.1">P1.06</text>
<text x="200.4" y="172.6">P1.13</text>
<text x="200.4" y="169.1">P1.11</text>
<text x="219.4" y="172.6">P1.00</text>
<text x="219.4" y="169.1">P0.11</text>
<text x="200.4" y="176.2">P1.15</text>
<text x="200.4" y="179.7">P0.02</text>
<text x="219.4" y="179.7">P0.22</text>
<text x="219.4" y="176.2">P0.24</text>
<text x="200.4" y="183.2">P0.29</text>
<text x="219.4" y="183.2">P0.20</text>
<text x="200.4" y="190.3">3.3v Out</text>
<text x="200.4" y="186.8">P0.31</text>
<text x="219.4" y="186.8">P0.17</text>
<text x="220.8" y="190.3">GND</text>
<text x="200.4" y="197.3">GND</text>
<text x="200.4" y="193.8">RST</text>
<text x="219.4" y="197.3">P0.08</text>
<text x="220.8" y="193.8">GND</text>
<text x="200.4" y="200.9">BATIN</text>
<text x="219.4" y="200.9">P0.06</text>
<text x="200.4" y="204.4">BATIN</text>
<text x="220.8" y="204.4">GND</text>
</g>
</svg>
